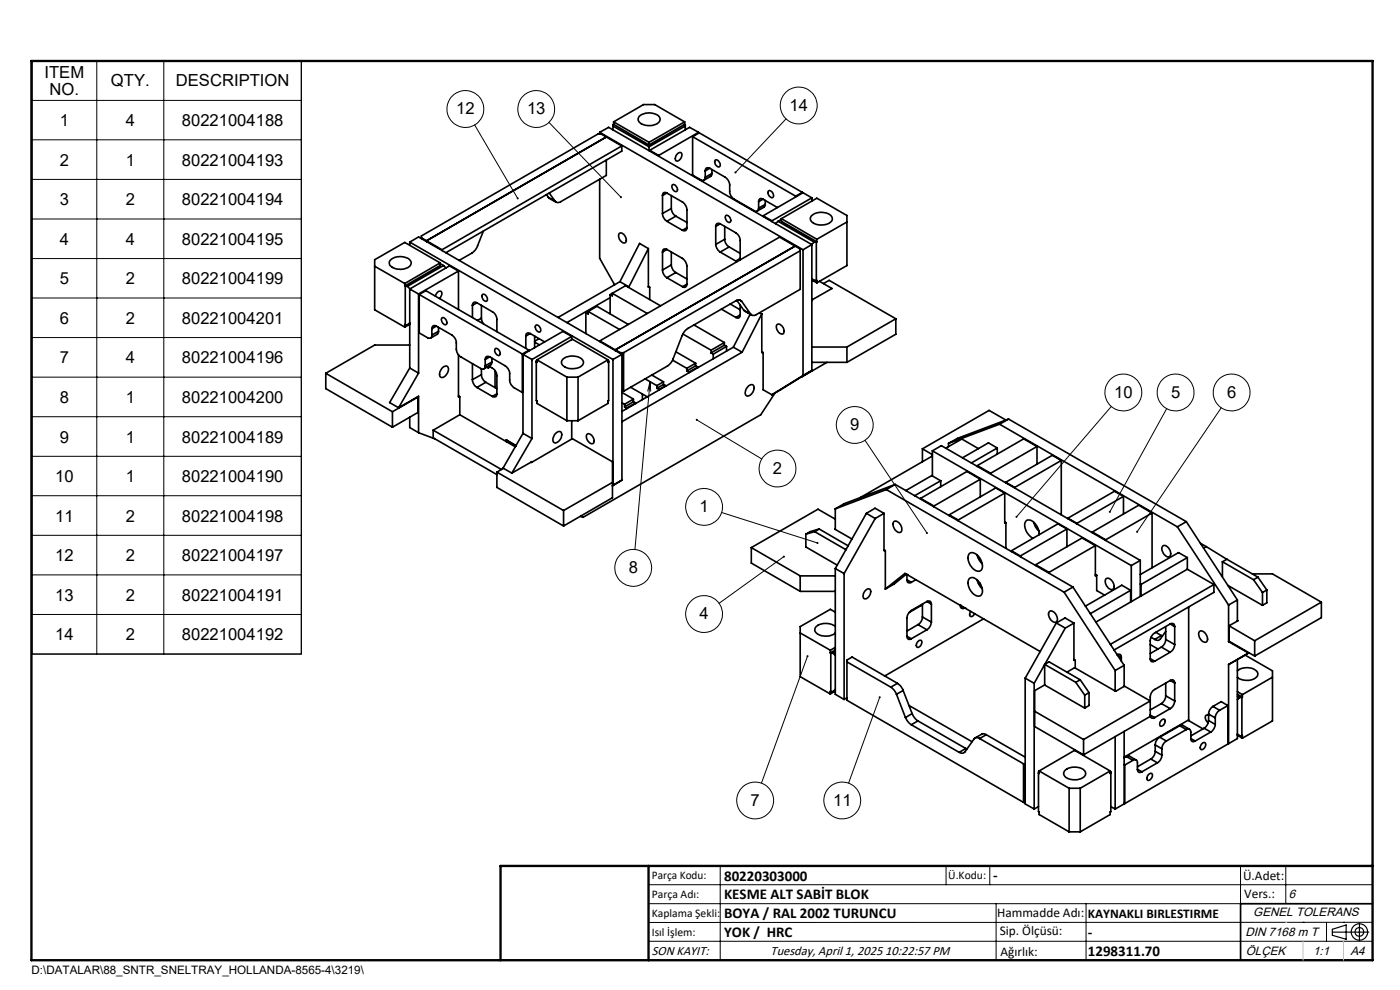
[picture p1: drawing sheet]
<svg xmlns="http://www.w3.org/2000/svg" width="297mm" height="210mm" viewBox="0 0 297 210" stroke-linecap="round" stroke-linejoin="round" font-family="sans-serif">
<g fill="none" stroke="#000" stroke-width=".35">
<path d="M127.2 28.1v.3M127.2 38v16.8l3.2 5.6M127.2 28.1l1.9-1.1 43.1 24.9M127.2 28.1l43.2 24.9M128.6 34v3.2l-9.6 5.6a.9 .9 0 0 1-1.2-.1M128.6 29.1l-38.1 22v.2M128.6 29.1l3.3 1.9M128.6 29.1l-1.1-.7h-.6l-37.5 21.7v.5M130 26.7l7.7 4.4M130.2 26.4h-.2v1.1M130.2 26.4l7.5 4.4M130.2 25.9l6.3-3.7h2.4l6.3 3.7"/>
<path d="M130.2 25.9l7.5 4.3M130.2 25.9v.5M131.9 31l-38.1 22M131.9 31v1.1l-37.3 21.5M135.6 24.7a3.1 3.1 0 0 1 4.3 .2 1.26 1.26 0 0 1-1.2 1.6 2.87 2.87 0 0 1-3.3-1zM137.7 30.2v.6M137.7 31.1v.9M137.8 31.9v.2M137.8 31.9l1.9 1.1M139.7 33v.2M142.6 39.2a.91 .91 0 0 1 .9 .4 .91 .91 0 0 1 0 1 1.02 1.02 0 0 1-.9-1.4zM143.6 32.7a.58 .58 0 0 1 .9-.3 .58 .58 0 0 1 .1 .9l-.3 .5a.55 .55 0 0 1-.9 .3 .55 .55 0 0 1-.1-.8z"/>
<path d="M145.2 26.4h.2v1.1M145.2 26.4l-7.5 4.4M145.2 25.9l-7.5 4.3M145.2 25.9v.5M145.4 26.7l-7.7 4.4M146.9 29v8.1l1.8 1.1a.57 .57 0 0 0 .6 0 .57 .57 0 0 0 .3-.6M146.9 29l21.9 12.6M146.9 29l1.4-.8 21.9 12.6M148.2 28.1l-8.5 4.9M148.2 28.1v.1M148.2 37.9v.1M148.2 28.1l-1.9-1.1-8.5 4.9"/>
<path d="M149.6 36.3v1.3M150.6 35.7l3.2 1.9 .6 .5 .4 1 .1 2 .6 .9 4.5 2.7a.58 .58 0 0 0 .6 .1 .58 .58 0 0 0 .3-.6M150.6 35.7a.59 .59 0 0 0-.7-.1 .59 .59 0 0 0-.3 .7M150.6 35.7l-1 .6M151 36.8l-.1 .5-1.6 .9M151 36.8l-1.4 .8M151 36v.8M151.7 34a.94 .94 0 0 1 .9 1.4 .98 .98 0 0 1-.9-1.4zM79.5 56.5l6.4 3.6M82.9 55.1a3.1 3.1 0 0 1 4.2 .3 1.26 1.26 0 0 1-1.2 1.6 2.79 2.79 0 0 1-3.3-1v-.5zM86.9 51.4l43.1 24.9M86.9 51.4l1.9-1.1 43.1 24.9"/>
<path d="M86.9 51.4v.6M89.4 50.4l4.4 2.6M93.4 55.8l-7.5-4.4-6.4 3.7v10.6l6.4 3.7M93.4 55.8l-7.5 4.3M93.4 55.8v.5l-7.5 4.4M93.4 55.9l.7 .4M93.8 53v.2M94.1 56.3l-7.7 4.4M94.1 56.3l.5 .5M97.3 57.5l-8.5 4.9M97.3 57.5v8.1M97.3 57.5l-1.9-1.1-8.5 4.9"/>
<path d="M102.6 49l-1.4 3.3-.4 .8-.7 .6-2.7 1.5M115.9 41.3l.4 .6M116.3 41.9l1.7 1M116.3 41.9l1.5 .8M116.5 40.9l1.3 1.8M131.4 49.5a1.39 1.39 0 0 1 1.5 1.7l-.1 .1a.72 .72 0 0 1-1.2-.3l-.4-.8zM131.5 59.8l1.9 1M131.5 59.8l-13.1 7.5M137.5 52.7l-4.1 8.1M137.5 52.7v8.2l.2-.1M137.5 52.7l-1.8-1.1-4.2 8.2M140.5 57.3l.3 .8 .7 .8"/>
<path d="M140.5 45.3l.3 .8 .7 .8M140.5 41.5v3.8M140.5 53.5v3.8M141.5 52.9l3.3 1.9 .7 .8 .2 .9v3.8M141.5 52.9a.57 .57 0 0 0-.7 0 .57 .57 0 0 0-.3 .6M141.5 40.9l3.4 2 .6 .7 .2 .9v3.8M141.5 40.9a.55 .55 0 0 0-.7 0 .55 .55 0 0 0-.3 .6M141.5 58.9l3.3 1.9M141.5 46.9l3.3 2M141.5 40.9l-1 .6M141.5 52.9l-1 .6M142.4 44.2l.3 1 .7 .7"/>
<path d="M142.4 56.2l.3 1 .7 .6M142.4 44.2l-1.9 1.1M142.4 41.5v2.7M142.4 53.5v2.7M142.4 56.2l-1.9 1.1M143.4 45.9l-1.9 1M143.4 45.9l2.3 1.3M143.4 57.8l-1.9 1.1M143.4 57.8l2.3 1.4M145.7 48.3a.59 .59 0 0 1-.2 .6 .59 .59 0 0 1-.7 0M145.7 48.3l-.9 .6M151.8 51.8l.3 .9 .7 .8"/>
<path d="M151.8 48v3.8M152.8 47.5l3.3 1.9 .7 .8 .2 .7v3.9M152.8 47.5a.6 .6 0 0 0-.7-.1 .6 .6 0 0 0-.3 .6M152.8 53.5l3.3 1.9M152.8 47.5l-1 .5M153.7 50.8l.3 .8 .7 .8M153.7 50.8l-1.9 1M153.7 48v2.8M154 45.7a.88 .88 0 0 1 .9 .5 .88 .88 0 0 1-.1 1 1.11 1.11 0 0 1-.8-1.5zM154.7 52.4l-1.9 1.1M154.7 52.4l2.3 1.4M156.1 55.4l.3 .1"/>
<path d="M157 54.8v.3M157 54.8l-.9 .6M160.9 42.8v1.4M161.9 42.3a.55 .55 0 0 0-.7-.1 .55 .55 0 0 0-.3 .6M161.9 42.3l3 1.7M161.9 42.3l-1 .5M161.9 45.8v.1M161.9 45.8l1.9 1M162.3 43.3l-.2 .6-1.4 .9M162.3 43.3l-1.4 .9M162.3 42.5v.8M163 40.6a.87 .87 0 0 1 .9 .2 .87 .87 0 0 1 .2 .9 .47 .47 0 0 1-.5 .3 .47 .47 0 0 1-.4-.4l-.3-.5z"/>
<path d="M163.8 46.8v.2M165.1 46.9l-.6 .5M165.1 46.9l7.6 4.5M165.8 46.4l7.5-4.4 6.4 3.7v10.6l-6.4 3.7M165.8 46.4v.5l7.5 4.4M165.8 46.4l7.5 4.4M165.8 46.5l-.7 .4M168.7 52.2l1.1 .6v8.6l-9.4 5.3a.9 .9 0 0 1-1.2-.1M168.7 52.2l-38.2 22M168.7 52.2l-3.3-1.9-38.2 22M168.8 41.6v.2M169.8 53.2l-37.5 21.6"/>
<path d="M170.2 40.8l-1.4 .8M170.2 40.8v.1M170.4 53v26.6M172.1 45.8a3.1 3.1 0 0 1 4.4 .2 1.37 1.37 0 0 1-1.5 1.7 2.71 2.71 0 0 1-3.1-1.1v-.4zM172.2 59.1l.5 .4M172.2 59.3l.5 .2M172.2 59.4l1.1 .6M172.2 51.9l-1.8 1.1M172.2 42v.6M172.2 51.9v26.7M172.2 42l-8.4 4.8M172.2 42l-1.8-1.1-8.5 4.9"/>
<path d="M172.7 51.4l-.5 .5M172.7 51.4h.5M172.7 59.5h.5M173.2 51.4v8.1M173.2 59.5h.1v.5M173.3 51.3l-.1 .1M173.3 50.8v.5M173.8 59.7l2.7 1.5-4.3 2.5M179.7 47.1l-6.4 3.7M69.1 79.2l14.2 8.1M69.1 79.2v3.2l14.2 8.2M85.9 60.1v.6"/>
<path d="M85.9 60.7h.1M86 68.9h.4M86 60.7v8.2M86 60.7h.4M86 68.9h-.1v.5M86.4 60.7l.6 .6M86.9 73.2h-7.4l-10.4 6M86.9 68.5l-.5 .4M86.9 68.6l-.5 .3M86.9 68.8l-1 .6M86.9 61.3v16.8M86.9 78.1l1.9 1.1"/>
<path d="M86.9 61.3l1.9 1.1M86.9 78.1l-4.2 7.3 1.9 1.1M88.8 62.4v16.8M88.8 79.2l-4.2 7.3M88.9 62.5v8.1l1.8 1a.57 .57 0 0 0 .7 .1 .57 .57 0 0 0 .2-.6M88.9 62.5l21.9 12.6M88.9 62.5l1.4-.8 21.9 12.6M91.6 69.7v1.4M92.4 62.8l.3-.6a.58 .58 0 0 1 .8-.4 .58 .58 0 0 1 .1 .9l-.4 .6M92.6 69.2l3.7 2.2 .5 1.2v1.8l.7 1.1 4.5 2.7a.59 .59 0 0 0 .7 0 .59 .59 0 0 0 .2-.6M92.6 69.2a.59 .59 0 0 0-.7-.1 .59 .59 0 0 0-.3 .6M92.6 69.2l-1 .5"/>
<path d="M93 70.3l-.2 .6-1.5 .8M93 70.3l-1.4 .8M93 69.5v.8M93.7 67.4a.88 .88 0 0 1 .9 .5 .88 .88 0 0 1-.1 1 1.08 1.08 0 0 1-.8-1.5zM93.8 78a.71 .71 0 0 1 1-.3 .71 .71 0 0 1 .3 1 1.36 1.36 0 0 1-1.6 1.3l-.2-.3v-.6zM97.3 75.3v8.9l.1-.1M100.2 64.8v2.5M100.2 77.1v3.4M101.2 64.2l3.4 2 .5 .5 .3 .9v2.7M101.2 64.2a.57 .57 0 0 0-.7-.1 .57 .57 0 0 0-.3 .7M101.2 64.2l-1 .6M102.1 67.5l.5 1.2"/>
<path d="M102.1 79.5l.2 .8 .7 .8M102.1 64.8v2.7M102.1 78.2v1.3M102.1 79.5l-1.9 1M102.1 67.5l-.8 .5M102.3 62.5a.87 .87 0 0 1 .9 .3 .87 .87 0 0 1 .2 .9 .51 .51 0 0 1-.6 .2 .51 .51 0 0 1-.4-.4l-.2-.6zM102.9 76.3v1.3M103.7 77.6l1.2 .8 .4 .8 .1 4.3M103.9 75.7l3.6 2.1 .6 1v2l.3 .8 .7 .7 1.7 .9M103.9 75.7a.59 .59 0 0 0-.7-.1 .59 .59 0 0 0-.3 .7M103.9 75.7l-1 .6M104 77.8l-.4 .3-.3-.3"/>
<path d="M104.4 76.8l-.3 .6-1.4 .8M104.4 76.8l-1.5 .8M104.4 76v.8M105 78.6v3.6M105.1 73.9a.94 .94 0 0 1 .9 .5 .94 .94 0 0 1-.1 1 .97 .97 0 0 1-.8-1.5zM110.8 75.1v8.1M110.9 75.2l2 1.1M110.9 75.2v16.7M111.5 71.3v2.6M112.2 74.3l-1.4 .8M112.2 74.3v.1M112.5 70.8a.57 .57 0 0 0-.7-.1 .57 .57 0 0 0-.3 .6"/>
<path d="M112.5 70.8l3 1.7M112.5 70.8l-1 .5M112.9 76.3v16.7M113.4 72.6h.1M113.4 71.3v2.5M113.5 72.6l.9 .6M113.7 69a.9 .9 0 0 1 .8 .5 .9 .9 0 0 1 0 .9 1.02 1.02 0 0 1-.8-1.4zM113.9 76.3l7.5-4.3 7.6 4.3M113.9 76.3l6.4 3.7M113.9 76.3v.6l-.1-.1M113.9 76.5h-.1v8.5h.1v.6l6.4 3.6M114.4 71.9l-1 .5"/>
<path d="M119.3 76.3a3.1 3.1 0 0 1 4.4 .2 1.26 1.26 0 0 1-1.3 1.6 2.87 2.87 0 0 1-3.3-1zM121.3 71.4l-8.4 4.9M121.3 71.4v.7M121.3 71.4l-1.9-1.1-8.5 4.9M124.3 66.3v4.5M124.8 66.1l6.6 3.8M124.8 66.1v.5l-.5-.3M124.8 66.1l1.8-1.1 6.7 3.8M124.8 66.1l-.5 .2M127.2 72.3v.2M127.2 72.3l3.3 1.9M129 76.3l-6.4 3.7"/>
<path d="M129 76.5h.1v8.5h-.1v.6l-6.4 3.6M129 76.3v.6l.1-.1M129.4 62.5v4.1M129.4 63.1l-9.1 5.3M129.9 62.2l7.4 4.3M129.9 62.2v.6l-.5-.3M129.9 62.2l2.8-1.6 7.4 4.3M129.9 62.2l-.5 .3M130 76.3v26.6M130.5 74.2v.2M130.5 74.2l1.1 .6M131.6 74.8h.7"/>
<path d="M131.6 74.8v.2M131.9 75.2l-1.9 1.1M131.9 75.2v26.6M132.3 74.8v8.2M133.4 60.8l-.1 .1M137.5 60.7l.3 .2v2.6M138.3 79.5l2.5 1.5M142.7 76.4l3 1.7M143.4 74.6l4.2 2.4M144.9 70.9l5.9 3.4M145.7 78.1v.6M145.7 78.7l.5 .2"/>
<path d="M145.7 60.3a.58 .58 0 0 1-.3 .6 .58 .58 0 0 1-.6-.1M145.7 60.3l-.9 .5M146.2 78.9v.1M147.2 68.9l6.5 3.8M147.6 77.6l-1.9 1.1M147.6 77.6l.5 .2M147.6 77l-1.9 1.1M147.6 77v.6M148.1 77.8l-1.9 1.1M148.1 77.8v.2M150.8 74.3v.6M150.8 74.9l.5 .2"/>
<path d="M151.3 75.1v1M153 65.6l3.1 1.7M153.7 73.2l-2.9 1.7M153.7 73.2l.4 .3M153.7 72.7l-2.9 1.6M153.7 72.7v.5M154.1 73.5l-2.8 1.6M154.1 73.5v1M154.9 64.5l2.1 1.2M155.6 73.7l1.8 1M155.6 73.7l-23.7 13.6M156.3 63.7l1.5 2.1"/>
<path d="M156.8 63.6l.5 .3M157 66.8a.56 .56 0 0 1-.2 .6 .56 .56 0 0 1-.7-.1M157 64.7v2.1M157 66.8l-.9 .5M157.3 63.9a.89 .89 0 0 0-1.2-.1l-10.3 6-.9 1-2.2 5.5-.8 1.1-9.6 5.6M157.3 63.9l1.9 2.7M157.4 74.7l-25.5 14.8M157.8 65.8l1.7 1M157.8 65.8l1.4 .8M159.1 66.7l-3.5 7M161.1 66.3l.5 .3M161.6 74.6l.3 .2v7.9l1.9 1"/>
<path d="M161.6 66.6l-4.2 8.1M161.6 66.6v8.2l.1-.1M164.9 68.8a1.35 1.35 0 0 1 1.3 1.9 1.04 1.04 0 0 1-1.4-.9l-.1-.5zM170 80h.1M170.4 79.6l-6.6 4.1M172.2 73.6h7.5M172.2 76.9h7.5M172.2 78.6l-1.8 1M172.2 78.6l-8.4 5.1M174.7 60.1l1.2-.6 14.1 8.1M175.4 76.9l-5.4 3.1M179.7 73.6v3.3"/>
<path d="M190 67.6l-10.3 6M190 67.6v3.3l-10.3 6M83.3 87.3v3.3M84.6 86.5l4.2-2.4v7.7M86.9 88.5v2.2l1.9 1.1M88.6 84.2h.1M88.7 84.2l-5.4 3.1M88.7 84.2v3.3l-5.4 3.1M88.8 91.8l3.4 1.3M91.9 91.3l14.5 8.3M91.9 91.3v1.6l13.5 7.8M97.3 84l.2 .2v3.8"/>
<path d="M97.5 88l11.8 6.8M97.5 88l-5.6 3.3M100.2 80.5l.3 1.1 .7 .6M101.2 82.2l3.3 1.9M103 81.1l-1.8 1.1M103 81.1l2.4 1.3M105.4 83.5a.58 .58 0 0 1-.3 .7 .58 .58 0 0 1-.6-.1M105.4 83.5l-.9 .6M106.8 99.3l-1.4 .8M107.4 93.7v-.4l2.1 1.2M107.5 93.5l1.9 1.1M107.5 93.5v.3"/>
<path d="M107.6 93.4l-.1 .1M109.4 94.5v.1M110.9 83.2h-.1M110.9 91.9l2 1.1M110.9 91.9l-4.2 7.4 1.9 1.1M112.6 98l.1 .1 8.7-5 8.5 4.9v7.6l-10.3 6M112.9 98l-4.3 2.4M112.9 93l-4.3 7.4M117.8 92l.2-.1a.66 .66 0 0 1 .9-.3 .66 .66 0 0 1 .2 .9 1.43 1.43 0 0 1-1.6 1.4l-.2-.3v-.5zM120.3 80h2.3M120.3 89.2h2.3M120.3 80v9.2"/>
<path d="M121.3 89.2v4M122.6 80v9.2M124.5 92.1a1 1 0 0 1 1.4 .8l.1 .2a.64 .64 0 0 1-.2 1 .64 .64 0 0 1-.9-.4l-.5-1zM131.9 83h.4M131.9 85.4l.6 .4M131.9 83.2l2.5 1.5M132.5 85.8v.5M132.5 86.3l.5 .3M133 86.6v.1M133.8 82.2l3.5 2M134.4 85.2l-1.9 1.1M134.4 85.2l.5 .3"/>
<path d="M134.4 84.7l-1.9 1.1M134.4 84.7v.5M134.9 85.5l-1.9 1.1M134.9 85.5v.1M136.3 83.6v1.2M136.8 80.4l2.5 1.4M139.3 81.8v.6M139.3 82.4l.5 .2M139.8 82.6v.2M140.8 81.6l-1.5 .8M140.8 81.6l.4 .2M140.8 81l-1.5 .8"/>
<path d="M140.8 81v.6M141.2 81.8l-1.4 .8M141.2 81.8v.1M158.7 81.9a.71 .71 0 0 1 1.1-.2 .71 .71 0 0 1 .1 1l-.5 .9a.73 .73 0 0 1-1.1 .3 .73 .73 0 0 1-.1-1.1zM164.4 83.4l-3 4.6-37.7 21.7-.6-.2M195.7 95.2l2.1 1.2M195.7 95.2v2.7M197.8 96.7l-15.3 8.9M197.8 95.6v5.4M197.8 95.6l42.2 24.4M197.8 95.6l1.9-1.1 42.2 24.4M200.6 95.1l3.4-2 3.6 2.1"/>
<path d="M201.2 94v.7M207.3 98.8l2.8 1.6M207.3 98.8v.1M211.6 95l-5.5 3.2M211.6 95v1.3M211.6 95l-1.9-1.1-5.5 3.2M212.1 90l-10.9 4M212.1 90l37.7 21.8M213.4 89.1l-3.6-2-14.1 8.1M214 88.9l-1.9 1.1M214 88.9l37.7 21.8M214 88.9l-10.9 4.1-1.9 1"/>
<path d="M220 94.7l-9.9 5.7M220 94.7v3.8M220 94.7l-2.8-1.6-9.9 5.7M225.1 97.7l-1.9-1.1-9.8 5.7M225.1 97.7l-9.8 5.7M225.1 97.7v11.5M105.4 100.1v3.3l14.2 8.2M105.4 100.1l14.2 8.2M119.6 108.3v3.3M129.9 102.3l-10.3 6M130 102.9l-.1 .1M131.9 101.8l-1.9 1.1"/>
<path d="M131.9 101.8l-2 1.3M159.4 116.2l10.4 6M159.4 116.2v3.2l10.4 6M171 113.3v2.7l6.6 3.9M172.8 112.8l6.6 3.8M172.8 112.8l-1.8 .5M173.8 112.2l-1 .6M173.8 112.2l6.1 3.6M173.8 112.2l-1.9 .6-.9 .5M177.2 110.1l-3.7-2.1-14.1 8.2M177.2 112.2h-.1l3.6 2.1M177.2 107.9v4.4"/>
<path d="M179.4 116.6h.1M179.5 116.5l-.1 .1M183.8 108.9l-6.6 11.7M183.8 108.9l1.9 1.1M183.8 108.9l1.8-1.1 1.9 1.1M185.7 110l-6.6 11.7M187.5 108.9l-1.8 1.1M187.5 108.9v7.9l.2-.1M187.5 116.6l.3 .2v8.1M188 103.8l-10.8 4.1M188 103.8l37.7 21.8M189.7 110.7v-.1a1.6 1.6 0 0 1 1.6 1.9 .67 .67 0 0 1-.6 .5 .67 .67 0 0 1-.7-.4l-.5-.9a.9 .9 0 0 1 .2-1z"/>
<path d="M189.9 102.8l-1.9 1M189.9 102.8l37.7 21.7M189.9 102.8l-10.8 4-1.9 1.1M195.3 105.7l2.8 1.6M195.3 105.7v.2M198.1 107.3v.2M199.6 102l-5.6 3.2M199.6 102v1.2M199.6 102l-1.9-1.1-5.5 3.2M201.4 109.2l1.9 1.1M201.4 109.2v.2M203.3 110.3v.2"/>
<path d="M205.6 117.4a1.57 1.57 0 0 1 2.2 .9 2.04 2.04 0 0 1 .1 2.8 2.32 2.32 0 0 1-2.4-2l-.1-1zM207.3 117.7l.5 1.1 .6 .8M208 101.7l-2.9-1.7-9.8 5.7M208 101.7l-9.9 5.6M208 101.7v3.7M210.1 100.4v.2M213.1 104.6l-1.9-1.1-9.8 5.7M213.1 104.6l-9.8 5.7M213.1 104.6v6.4l.3-.2M213.1 110.7l.3 .2v5.4M213.4 102.3l1.9 1.1M213.4 102.3v.1"/>
<path d="M214.6 116.8l1.9 1.1M214.6 116.8v.2M215.3 103.4v.1M216.5 117.9v.2M219.3 110.8l.3 .9 .8 .9M219.7 119.8l2.8 1.6M219.7 119.8v.2M220.4 113.4a2.93 2.93 0 0 0-2.2-3.1 1.21 1.21 0 0 0-.7 1.9l.8 1.3 .9 .7M226.3 112.2l-1.9-1.1-9.8 5.7M226.3 112.2l-9.8 5.7M226.3 112.2v3.8M226.6 109.9l1.9 1.1"/>
<path d="M226.6 109.9v.2M228.5 111v.1M231.7 112.8l2.9 1.7M231.7 112.8v.2M232.4 115.7l-2.8-1.6-9.9 5.7M232.4 115.7l-9.9 5.7M232.4 115.7v6.4l.2-.1M234.6 114.5v.1M238.3 105.3l-9.8 5.7M238.3 105.3v3.7M238.3 105.3l-1.9-1.1-9.8 5.7M240 120v7.6"/>
<path d="M241.9 118.9l-1.9 1.1M241.9 118.9v7.6M244.4 108.8l-9.8 5.7M244.4 108.8l-2.8-1.6-9.9 5.6M244.4 108.8v11.6M246.7 115.8a1.25 1.25 0 0 1 1.6 1.2v.1a.66 .66 0 0 1-.2 1 .66 .66 0 0 1-.9-.3l-.7-1v-.6zM249.8 111.8l10.8 16.5M251.7 110.7l-1.9 1.1M251.7 110.7l10.8 16.6M251.9 118.3l-9.9 5.7M251.9 118.3v2.4M251.9 118.3l-1.9-1.1-8.1 4.7"/>
<path d="M254.7 115.2l1.2 .7M255.9 115.9l-.6 .4M255.9 115.9l4.3 2.7M259.3 119.2l6.6 3.8M259.3 119.2v3.2M259.3 119.2l1-.6 6.6 3.8M169.8 122.2v3.2M169.8 125.4h7.4M169.8 122.2h7.4M169.8 134.3l6.3 3.6M176.1 137.9v.6M176.1 138.5l.1 .1"/>
<path d="M176.2 138.6v8.1M176.2 138.6h.5M176.7 138.6l.5 .4M177.2 132.9a3.2 3.2 0 0 0-4.3 .3 1.32 1.32 0 0 0 1.3 1.6l1.8 .1 1.2-.6M177.2 129.8l-1.1-.6-6.3 3.7v10.6l6.3 3.7M177.2 138.3l-.5 .3M177.2 137.9l-1.1 .6M177.2 137.3l-1.1 .6M177.2 120.6l1.9 1.1M177.2 120.6v26.7l1.9 1.1M179.1 121.7v26.7M183.7 125.2a.62 .62 0 0 1 .9-.2 .62 .62 0 0 1 0 .9l-.3 .7a.64 .64 0 0 1-1 .4 .64 .64 0 0 1-.1-1z"/>
<path d="M187.8 124.9l4.2-3.3 28.7 16.6M192.3 121.8l-2.6 2.1-1.9 1M192.4 123a.56 .56 0 0 0 .3 .6 .56 .56 0 0 0 .6-.1M192.4 135a.56 .56 0 0 0 .3 .6 .56 .56 0 0 0 .6-.1M192.4 121.9h.1M192.4 121.9v1.1M192.4 123l.9 .5M192.4 135l.9 .5M194.3 123l-1 .5M194.7 136.2a.5 .5 0 0 1 .7-.4 .5 .5 0 0 1 .1 .9l-.2 .2a.52 .52 0 0 1-.7 .4 .52 .52 0 0 1-.1-.9zM194.7 132.5l1.9 1.1M194.7 132.5l-2.3 1.4"/>
<path d="M195.7 130.9l-.2 .8-.8 .8M195.7 128.3l-2.8 1.6M195.7 128.2v2.7M195.7 130.9l1.9 1.1M196.6 127.6a.6 .6 0 0 1 .7 0 .6 .6 0 0 1 .3 .6M196.6 127.6l-3.3 1.9-.7 .8-.2 .7v4M196.6 133.6l-3.3 1.9M196.6 127.6l1 .6M197.6 132l-.3 .8-.7 .8M197.6 128.2v3.8M203.7 128.4h.1M203.7 128.4a.59 .59 0 0 0 .3 .6 .59 .59 0 0 0 .6 0"/>
<path d="M203.7 128.4l.9 .6M204.6 129h.1M205.6 122.7a1.57 1.57 0 0 1 2.2 .9 2.04 2.04 0 0 1 .1 2.8 2.58 2.58 0 0 1-2.5-2.6zM205.9 129.7l-.1 .3a.5 .5 0 0 0 .2 .8 .5 .5 0 0 0 .7-.4l.1-.2M207.3 123l.5 1.1 .6 .8M207.9 123.7l-.3 .1M208.7 131.3l-21 12.1M222.5 121.4v.2M222.6 129.7a1.35 1.35 0 0 1 1.7 1.4 .66 .66 0 0 1-.4 .9 .66 .66 0 0 1-.8-.4l-.6-1v-.6zM224.1 132.1l1.9 1.1M224.1 132.1l-6.6 11.8M224.1 132.1l1.9-1 1.8 1.1"/>
<path d="M225.7 125.6l10.9 16.6M226 133.2l-4.3 7.7M227.6 124.5l-1.9 1.1M227.6 124.5l10.9 16.6M227.8 132.2l-1.8 1M227.8 132.2v7.9l.2-.1M227.8 139.9l.3 .2v1.6M232.4 121.8l.3 .2v3.3l1.7 1M234.6 122.8a1.3 1.3 0 0 1 1.7 1.3 .68 .68 0 0 1-.2 .9 .68 .68 0 0 1-1-.3l-.5-.8-.1-.6zM235.4 136.5l.3 .1M235.7 136.6v.2M237 138.9a.56 .56 0 0 1 .6 0 .56 .56 0 0 1 .3 .5"/>
<path d="M237 139l.9 .4M237.9 139.4v.8M239.9 125.2l-8.6 5M239.9 125.2v2.5M239.9 125.2l-1.9-1.1-7.7 4.5M241.9 123.9l.1 .1M242 124v2.4M244 139.7a.57 .57 0 0 0 .3 .6 .57 .57 0 0 0 .7 0M244 136.7l1.7 1M244 139.7l1 .6M244.2 135.2l.8 .4M245.2 134.1l1.2 .7"/>
<path d="M246.4 134.8l.2 .1M246.4 134.8l-1.4 .8M246.4 137.3l1.8 1.1M246.4 137.3l-2.4 1.3M247.3 133.9l-1.1 1.6a.83 .83 0 0 1-1.2 .1M247.3 135.6l-.2 .9-.7 .8M247.3 135.6l1.9 1.1M247.3 132.9v2.7M248.2 132.4a.59 .59 0 0 1 .7-.1 .59 .59 0 0 1 .3 .6M248.2 132.4l-3.2 1.9-.8 .8-.2 .6v4M248.2 138.4l-3.2 1.9M248.2 132.4l1 .5"/>
<path d="M249.2 136.7l-.3 1-.7 .7M249.2 132.9v3.8M251.9 120.7l-19.4 11.3M251.9 120.7l5.6 3.3M252.2 128.8v24.1l3 1.7M254.4 134a.82 .82 0 0 1 1.3 .3l.4 .8a.72 .72 0 0 1-.2 1.1 .72 .72 0 0 1-1.1-.4l-.4-.8zM257.5 124l-21.8 12.6M257.5 124v1.7l-21.2 12.2M260.5 124.2l7.3 4.2M260.6 128.3v7.8M260.6 136.1l4.3 2.4M260.7 132.7v3.3"/>
<path d="M260.7 132.7l5.5 3.2M260.7 136l5.5 3.2M260.7 136l-.1 .1M262.5 131.6l.1 .1-1.9 1M262.5 127.3l-1.9 1M262.5 127.3v4.4M262.5 139.9v16.8l-1.9 1.1M262.5 139.9l-1.9 1.1M264.1 139l5.8 3.3v10.6l-6.3 3.7M264.9 138.5l-4.3 2.5M264.9 138.5h.1l-2.5 1.4M265.7 121.7h4.2l10.4 6"/>
<path d="M265.9 123l1.9 2.7M266.2 135.9v3.3M266.9 122.4l-1 .6M266.9 122.4l1.8 2.8M267.8 125.7v2.7M268.7 125.2l-.9 .5M268.7 125.2v2.7l-.9 .5M280.3 127.7v3.3l-14.1 8.2M280.3 127.7l-14.1 8.2M176.2 146.7h.5M176.2 146.7l-.1-.1v.6M177.2 146.3l-.5 .4"/>
<path d="M177.2 146.5l-.5 .2M177.2 146.6l-1.1 .6M179.7 140.4l9.3 5.4M179.7 148l-.6 .4M189 145.8l.8 .7 .4 .8M190.2 147.3l1.9 4.9M190.4 144.9l.8 .8 .4 .8M190.4 144.9l-9.6-5.5-1.1 .6v8.5l37.4 21.7M190.4 144.9l-1.4 .9M191.6 146.5l-1.4 .8M191.6 146.5l1.9 4.9M192.1 152.2l.7 1.1 .5 .4"/>
<path d="M192.8 149.6l13.4 7.7M193.3 153.7l10.2 5.9M193.5 151.4l.3 .6 .9 .9M193.5 151.4l-1.4 .8M194.7 152.9l-1.4 .8M194.7 152.9l10.2 5.9M204.9 158.8l.2 .1M204.9 158.8l-1.4 .8M207.8 156.7a.81 .81 0 0 0-1.2 .1l-1.9 2.7a.89 .89 0 0 1-1.2 .1M207.8 156.7l9.3 5.3M209.2 155.8l-.7-.1-1.7 .9M209.2 155.8l-1.4 .9"/>
<path d="M209.2 155.8l8.3 4.8M217.5 143.9l1.9 1M217.5 143.9v26.6l1.9 1.1M219.4 144.9v26.7M219.5 150.9l10.4 6M221.6 140.9l6.6 3.8M221.6 145.3l8.5 4.9M221.6 140.9v4.4M221.6 140.9l1-.5 6.6 3.8M221.6 145.3l-2.1 1.2v7.6l10.4 6M221.6 141l-2.2 3.9M226.3 142.6l1.7-1 8.7 5 1.8-1.1 5.5 3.2-14.1 8.2"/>
<path d="M228.1 159.1v.1M228.2 144.7l1.9 2.8M229.2 144.2l-1 .5M229.2 144.2l1.8 2.7M229.9 156.9v3.2M230.1 147.5v2.7M231 146.9l-.9 .6M231 146.9v2.7l-.9 .6M236.6 142.2v4.4M236.6 156.2v15.4M238.5 141.1l-1.9 1.1M238.5 141.1v4.5"/>
<path d="M238.5 155.1v15.4l-1.9 1.1M244 151.7l1 .5a.57 .57 0 0 1-.7 .1 .57 .57 0 0 1-.3-.6zM245.1 159.4l-.3 1-.7 .6M245.1 158l1.4 .8M245.1 159.4l1.4 .8M245.1 158v1.4M246 156.4l-.7 .8-.2 .8M246 156.4l1.4 .8M246.4 149.3l1.8 1M246.4 149.3l-2.4 1.3M246.4 152.7a.49 .49 0 0 1 .8 0 .49 .49 0 0 1-.1 .7l-.2 .3a.5 .5 0 0 1-.7 .3 .5 .5 0 0 1-.1-.8zM246.5 158.8v1.4"/>
<path d="M247.3 147.6l-.2 .8-.7 .9M247.3 144.9v2.7M247.3 147.6l1.9 1.1M247.4 157.2l-.7 .8-.2 .8M248.2 144.3a.57 .57 0 0 1 .7 0 .57 .57 0 0 1 .3 .6M248.2 144.3l-3.4 2-.6 .7-.2 .7v4.3l-14.1 8.1M248.2 150.3l-3.2 1.9M248.2 144.3l1 .6M249.2 148.7l-.3 1-.7 .6M249.2 144.9v3.8M250.3 153.9l.6-.1 1.4 .9M250.3 153.9l1.4 .9"/>
<path d="M250.3 153.9l-4.3 2.5M251.7 154.8a.58 .58 0 0 1 .6-.1 .58 .58 0 0 1 .3 .6v1.4M251.7 154.8l-4.3 2.4M252.2 152.7l-13.7 7.9M252.6 156.7a.56 .56 0 0 0 .3 .6 .56 .56 0 0 0 .6-.1M252.6 156.7l.9 .5M254.9 157.9a.5 .5 0 0 1 .7-.4 .5 .5 0 0 1 .1 .9l-.3 .4a.46 .46 0 0 1-.7 .1 .46 .46 0 0 1 0-.7zM255.4 154.5l1.5 .8M255.4 154.5l-2.8 1.6M256.4 152.9l-.2 .8-.8 .8M256.4 151.8l-.1-.1a.54 .54 0 0 0-.6 .3 .54 .54 0 0 0 .1 .6l.5 .7M256.4 151.5l1.4 .8"/>
<path d="M256.4 152.9l1.4 .8M256.4 151.5v1.4M256.9 155.3l-3.4 1.9M257.3 149.9l-.7 .7-.2 .9M257.3 149.9l1.4 .8M257.8 153.7l-.2 .8-.7 .8M257.8 152.3v1.4M258.7 150.7l-.7 .7-.2 .9M260.5 149.7l-1.8 1M260.5 149.7v8.1l-21.9 12.7M260.5 149.7l-1.4-.9-1.8 1.1M260.5 157.6l.1 .2"/>
<path d="M260.6 141v16.8M262.5 142.3a3 3 0 0 1 4.3 .5 1.84 1.84 0 0 1-2.1 1.5l-1.2-.1-1-.5M262.5 155.7l.5 .4M262.5 147.7l.5 .2M262.5 146.7l1.1 .6M262.5 147.3l1.1 .6M262.5 155.8l.5 .3M262.5 156l1.1 .6M263 147.9l-.5 .5M263 147.9h.5M263 156.1h.5M263.5 147.9v8.2"/>
<path d="M263.5 156.1l.1-.1v.6M263.6 147.9h-.1M263.6 147.3v.6M269.9 143.6l-6.3 3.7M217.1 162h.4M217.1 170.2h.4M217.1 162v8.2M220.3 171.1l-.9 .5M220.5 163.5l7.5-4.3 7.5 4.3M220.5 163.5l6.3 3.7M220.5 163.5v.6l-.2-.1M220.5 163.6l-.2 .1v8.5h.2v.6l6.3 3.7"/>
<path d="M226 163.3a3.2 3.2 0 0 1 4.2 .3 1.21 1.21 0 0 1-1.1 1.7 2.79 2.79 0 0 1-3.4-1.1v-.4zM226.8 176.5h2.4M226.8 167.2v9.3M226.8 167.2h2.4M229.2 167.2v9.3M235.5 163.5l-6.3 3.7M235.5 163.5v.6l.2-.1M235.5 163.6l.2 .1v8.5h-.2v.6l-6.3 3.7M235.7 171.1l.9 .5M238.5 162.2l.1 .1M238.5 170.4l.1 .1M238.6 162.3v8.2"/>
<path d="M238.9 160.5l.7-.1 1.4 .8M238.9 160.5l-.4 .3M238.9 160.5l1.4 .8M240.3 161.3a.57 .57 0 0 1 .7-.1 .57 .57 0 0 1 .3 .6v1.4M240.3 161.3l-1.7 1M241.3 163.2a.57 .57 0 0 0 .3 .6 .57 .57 0 0 0 .7-.1M241.3 163.2l1 .5M243.7 164.3a.48 .48 0 0 1 .7-.2 .48 .48 0 0 1 0 .8l-.2 .2a.49 .49 0 0 1-.6 .4 .49 .49 0 0 1-.2-.7zM244.1 161l1.4 .8M244.1 161l-2.8 1.7M245.5 161.8l-3.2 1.9M246.5 160.2l-.3 1-.7 .6"/>
<path d="M291.2 191.7h-28v12"/>
</g>
<g fill="none" stroke="#000" stroke-width=".21">
<path d="M6.8 12.8h57.1v125.9h-57.1zM20.5 12.8v125.9M34.7 12.8v125.9M6.8 21.3h57.1M6.8 29.7h57.1M6.8 38.1h57.1M100.7 26.5l9.1 15.6M116.5 26l15.2 15.8M166.8 25.2l-10.8 11.4M6.8 46.5h57.1M6.8 54.8h57.1M6.8 63.2h57.1"/>
<path d="M6.8 71.6h57.1M6.8 80h57.1M6.8 88.4h57.1M6.8 96.8h57.1M137.9 81l-3.2 35.6M137.9 81l.1 2M137.9 81l-.5 2M147.8 89.1l13.8 8.3M183.5 93.4l13.1 19.7M235.8 86.2l-20.1 23.4M247.5 86.7l-12.1 21.9M259.1 86.5l-17.9 26.3"/>
<path d="M6.8 105.2h57.1M6.8 113.6h57.1M153.1 108.7l20.3 6.5M166.3 118.1l-13.8 9.9M6.8 121.9h57.1M6.8 130.3h57.1M171.3 139.2l-9.8 26.9M186.6 147.9l-6.6 18.2M137.6 187.7h153.6M137.6 191.7h153.6M137.6 199.7h153.6M152.8 183.7v20"/>
<path d="M200.7 183.7v4M210 183.7v4M211.3 191.7v12M230.4 191.7v12M263.2 183.7v20M272.8 183.7v8M276.4 195.6h.1M281.4 195.6v4.1M285 195.6h.1M291.2 195.6l-153.6 .1"/>
<circle cx="98.7" cy="23.1" r="3.9"/>
<circle cx="113.8" cy="23.1" r="3.9"/>
<circle cx="169.5" cy="22.4" r="3.9"/>
<circle cx="164.9" cy="99.4" r="3.9"/>
<circle cx="181.3" cy="90.1" r="3.9"/>
<circle cx="238.3" cy="83.3" r="3.9"/>
<circle cx="249.4" cy="83.3" r="3.9"/>
<circle cx="261.3" cy="83.3" r="3.9"/>
<circle cx="149.4" cy="107.5" r="3.9"/>
<circle cx="134.3" cy="120.4" r="3.9"/>
<circle cx="149.4" cy="130.2" r="3.9"/>
<circle cx="160.2" cy="169.8" r="3.9"/>
<circle cx="178.7" cy="169.8" r="3.9"/>
</g>
<g fill="none" stroke="#000" stroke-width=".25">
<path d="M282.6 197.7h7.8M282.6 197.1l3-.9v3l-3-.8zM288.4 195.8v3.8M106.2 203.7h185"/>
<circle cx="288.4" cy="197.7" r="1.74"/>
<circle cx="288.4" cy="197.7" r=".93"/>
</g>
<path d="M6.7 12.9h284.5v190.8h-284.5zM137.6 183.7v20M291.2 183.7h-185v20" fill="none" stroke="#000" stroke-width=".5"/>
<path d="M276.4 199.7v4M285 199.7v4" fill="none" stroke="#c0c0c0" stroke-width=".21"/>
<path d="M272.8 195.6h.1" fill="none" stroke="#c0c0c0" stroke-width=".25"/>
<path d="M155.9 36.4v.4l.1-.2-.1 .2a.22 .22 0 0 0 .3-.1 .22 .22 0 0 0 0-.3 .22 .22 0 0 0-.3 0zM109.7 41.9v.4h.2l-.1-.2 .1 .2 .1-.1-.1-.3zM147.6 88.9a.22 .22 0 0 0 .2 .4 .21 .21 0 0 0 .2-.3 .21 .21 0 0 0-.3-.1l.1 .2zM131.6 41.7a.21 .21 0 0 0 0 .3 .21 .21 0 0 0 .3 0l-.2-.2 .2 .1a.21 .21 0 0 0 0-.2 .21 .21 0 0 0-.3 0zM186.5 147.7a.22 .22 0 0 0 0 .4 .22 .22 0 0 0 .3-.1 .22 .22 0 0 0-.1-.3l-.1 .2 .1-.2zM171.1 139.1a.22 .22 0 0 0 .1 .3 .22 .22 0 0 0 .3-.1 .22 .22 0 0 0-.1-.3l-.1 .2 .1-.2zM173.3 115l-.1 .3h.4l-.2-.1h.2v-.2zM166.2 117.9l-.1 .2a.22 .22 0 0 0 .3 .2 .22 .22 0 0 0 .1-.3l-.2 .1 .2-.1zM235.2 108.5l.1 .3 .1-.2-.1 .2a.22 .22 0 0 0 .3-.2 .22 .22 0 0 0-.1-.2 .22 .22 0 0 0-.3 .1zM241.1 112.7v.3l.1-.2-.1 .2h.3v-.4zM215.5 109.5l-.1 .2 .3-.1-.2 .2h.2a.22 .22 0 0 0 .1-.3 .22 .22 0 0 0-.3 0zM196.5 112.9a.21 .21 0 0 0 0 .3 .21 .21 0 0 0 .2 0l-.1-.1 .1 .1a.21 .21 0 0 0 .1-.3 .21 .21 0 0 0-.3 0z" fill="#000"/>
<g font-size="3.5">
<text x="9.5" y="16.6">ITEM</text>
<text x="10.5" y="20.1">NO.</text>
<text x="23.5" y="18.3">QTY.</text>
<text x="37.3" y="18.3">DESCRIPTION</text>
<text x="167.5" y="23.5">14</text>
<text x="12.7" y="26.8">1</text>
<text x="26.7" y="26.8">4</text>
<text x="38.6" y="26.8">80221004188</text>
<text x="96.8" y="24.3">12</text>
<text x="111.8" y="24.3">13</text>
<text x="12.7" y="35.2">2</text>
<text x="26.7" y="35.2">1</text>
<text x="38.6" y="35.2">80221004193</text>
<text x="12.7" y="43.5">3</text>
<text x="26.7" y="43.5">2</text>
<text x="38.6" y="43.5">80221004194</text>
<text x="12.7" y="51.9">4</text>
<text x="26.7" y="51.9">4</text>
<text x="38.6" y="51.9">80221004195</text>
<text x="12.7" y="60.3">5</text>
<text x="26.7" y="60.3">2</text>
<text x="38.6" y="60.3">80221004199</text>
<text x="12.7" y="68.7">6</text>
<text x="26.7" y="68.7">2</text>
<text x="38.6" y="68.7">80221004201</text>
<text x="12.7" y="77.1">7</text>
<text x="26.7" y="77.1">4</text>
<text x="38.6" y="77.1">80221004196</text>
<text x="12.7" y="85.5">8</text>
<text x="26.7" y="85.5">1</text>
<text x="38.6" y="85.5">80221004200</text>
<text x="236.4" y="84.4">10</text>
<text x="248.4" y="84.4">5</text>
<text x="260.3" y="84.4">6</text>
<text x="12.7" y="93.9">9</text>
<text x="26.7" y="93.9">1</text>
<text x="38.6" y="93.9">80221004189</text>
<text x="180.4" y="91.3">9</text>
<text x="164" y="100.5">2</text>
<text x="11.7" y="102.3">10</text>
<text x="26.7" y="102.3">1</text>
<text x="38.6" y="102.3">80221004190</text>
<text x="11.7" y="110.7">11</text>
<text x="26.7" y="110.7">2</text>
<text x="38.6" y="110.7">80221004198</text>
<text x="148.4" y="108.7">1</text>
<text x="11.7" y="119">12</text>
<text x="26.7" y="119">2</text>
<text x="38.6" y="119">80221004197</text>
<text x="133.4" y="121.6">8</text>
<text x="11.7" y="127.4">13</text>
<text x="26.7" y="127.4">2</text>
<text x="38.6" y="127.4">80221004191</text>
<text x="148.4" y="131.4">4</text>
<text x="11.7" y="135.8">14</text>
<text x="26.7" y="135.8">2</text>
<text x="38.6" y="135.8">80221004192</text>
<text x="159.2" y="170.9">7</text>
<text x="176.7" y="170.9">11</text>
</g>
<g font-size="3.2">
<text x="153.6" y="190.8">KESME ALT SABİT BLOK</text>
<text x="153.6" y="186.8">80220303000</text>
<text x="210.7" y="186.6">-</text>
<text x="153.6" y="194.8">BOYA / RAL 2002 TURUNCU</text>
<text x="153.6" y="198.8">YOK / HRC</text>
<text x="230.8" y="198.7">-</text>
<text x="230.8" y="202.8">1298311.70</text>
</g>
<g font-size="2.8">
<text x="263.7" y="186.7">Ü.Adet:</text>
<text x="263.9" y="190.5">Vers.:</text>
<text x="211.5" y="194.5">Hammadde Adı:</text>
<text x="230.8" y="194.7">KAYNAKLI BIRLESTIRME</text>
<text x="138.3" y="202.6">SON KAYIT:</text>
<text x="163.5" y="202.6">Tuesday, April 1, 2025 10:22:57 PM</text>
<text x="212.1" y="198.4">Sip. Ölçüsü:</text>
<text x="212.2" y="202.7">Ağırlık:</text>
</g>
<g font-size="2.6">
<text x="273.4" y="190.4">6</text>
<text x="265.9" y="194.4">GENEL TOLERANS</text>
<text x="264.2" y="198.5">DIN 7168 m T</text>
<text x="264.3" y="202.6">ÖLÇEK</text>
<text x="278.5" y="202.6">1:1</text>
<text x="286.5" y="202.6">A4</text>
</g>
<g font-size="2.5">
<text x="138.3" y="186.4">Parça Kodu:</text>
<text x="138.3" y="190.5">Parça Adı:</text>
<text x="201.2" y="186.5">Ü.Kodu:</text>
<text x="138.3" y="194.5">Kaplama Şekli:</text>
<text x="138.3" y="198.6">Isıl İşlem:</text>
<text x="6.7" y="206.7">D:\DATALAR\88_SNTR_SNELTRAY_HOLLANDA-8565-4\3219\</text>
</g>
</svg>
